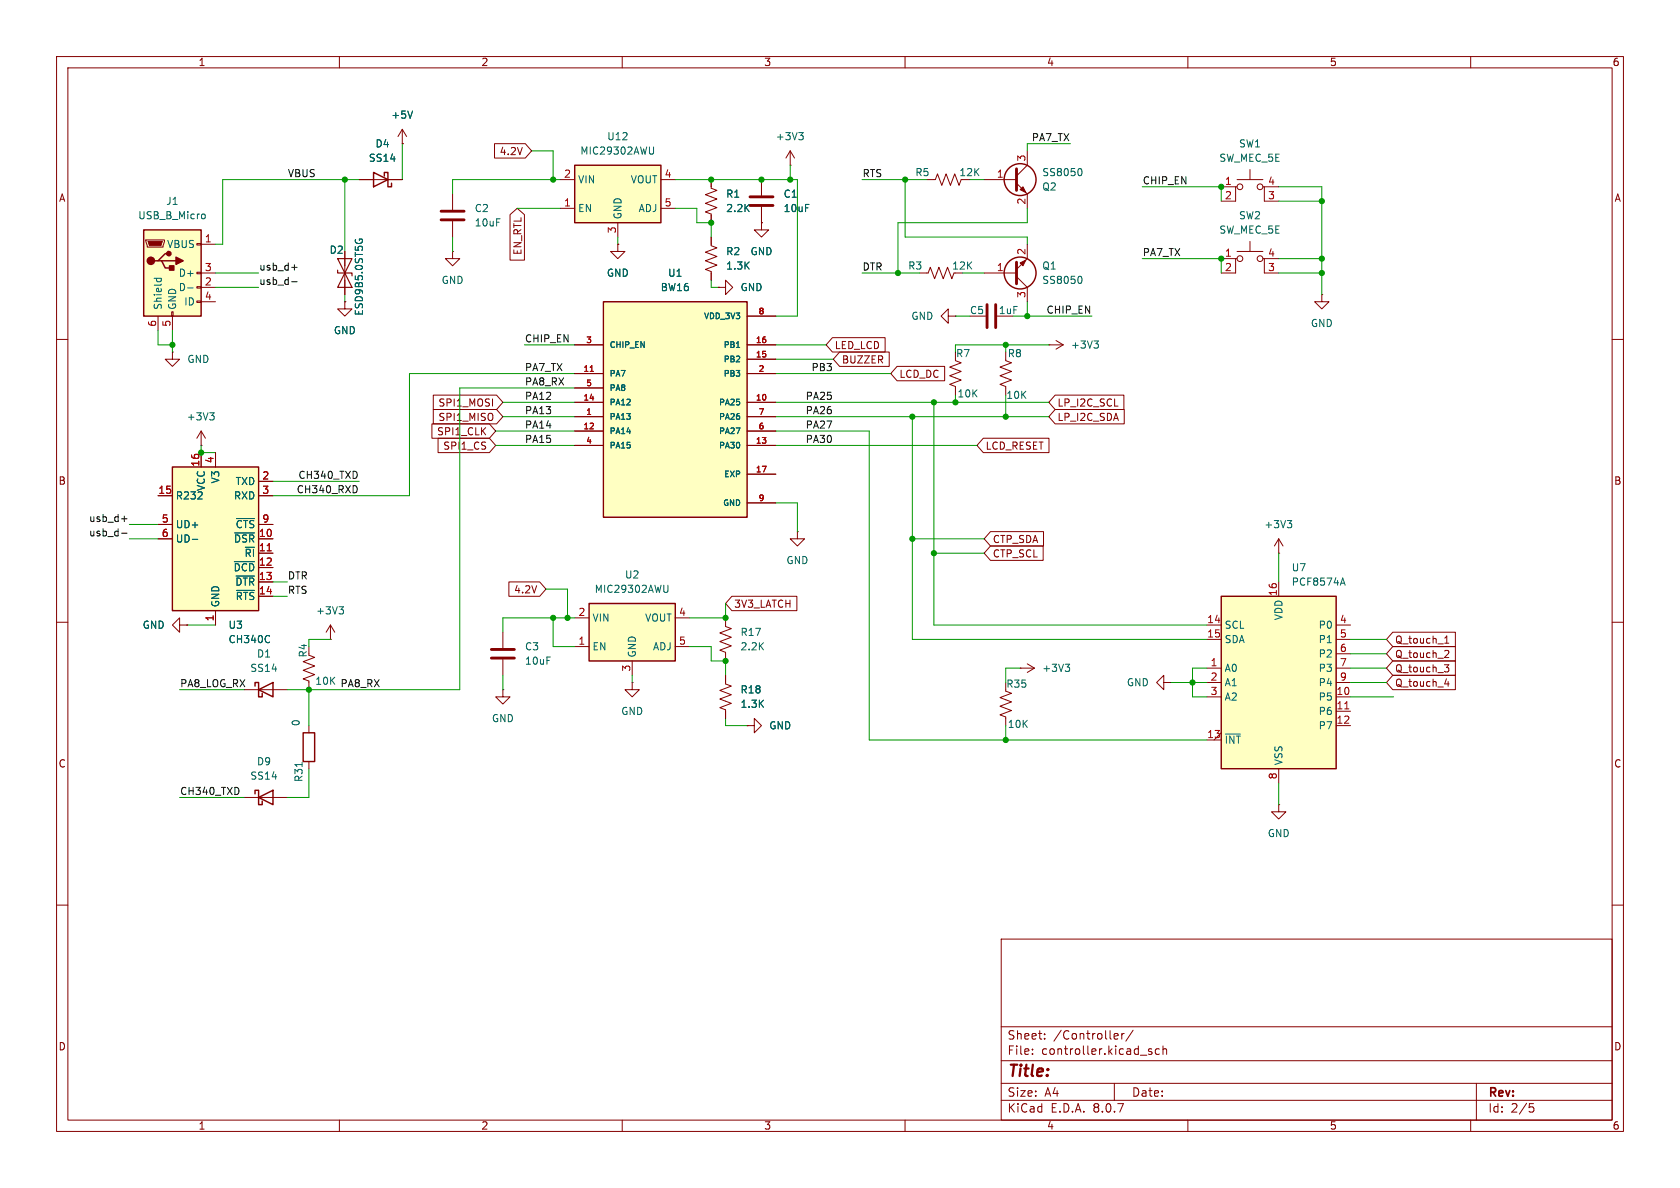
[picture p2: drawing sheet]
<svg xmlns="http://www.w3.org/2000/svg" width="297mm" height="210mm" viewBox="0 0 297 210" stroke-linecap="round" stroke-linejoin="round" font-family="sans-serif">
<g fill="none" stroke="#840000" stroke-width=".18">
<path d="M10 10h277v190h-277zM12 12h273v186h-273zM60 10v2M110 10v2M160 10v2M210 10v2M260 10v2M125.7 31.8v1.5l1 .4-2 .7 2 .8-2 .7 2 .8-2 .8 1 .3v1.6M134.6 39.4v1.2h1.3l-1.3 1.3-1.3-1.3h1.3M134.6 39.4h.1M125.7 41.9v1.5l1 .4-2 .8 2 .7-2 .8 2 .8-2 .7 1 .4v1.5M171.4 55.9h2.8"/>
<path d="M174 48.3h5.7M179.7 48.9l1.9 1.9v2.5M181.6 43.2v2.5l-1.9 1.9M215.9 45.7h2.5M218.7 45.7h-.3v2.6h-2.5M218.7 44.5h4.6M221 42.7v1.8M223.3 45.7h.2v2.6h2.6M223.5 45.7h2.6M233.7 52.1v1.2h1.2l-1.2 1.3-1.3-1.3h1.3M233.7 52.1h.1M10 60h2"/>
<path d="M30.5 62.2v1.3h1.2l-1.2 1.3-1.3-1.3h1.3M30.5 62.2h.1M168.9 63.8l1 .3-2 .8 2 .8-2 .7 2 .8-2 .7 1 .4v.3M285 60h2M10 110h2M285 110h2M205.7 120.7v-1.3l-1.2 1.3 1.2 1.2v-1.2h1.3M207 120.7h.1M10 160h2M177 166h108v32h-108zM285 160h2M60 198v2"/>
<path d="M110 198v2M160 198v2M177 194.5h108M177 191.5h108M177 187.5h108M177 181.5h108M182.5 186.3v.1M182.5 185.5v.1M184.7 183.6v.1M184.7 182.8v.1M197 191.5v3M197.2 182.7l.4 .1 .1 .3-.7 .1"/>
<path d="M197.6 183.6l-.4 .1M198.3 182.7v1M198.7 182.7l-.2 .1-.2 .2M200.3 182.1l-1.3 2M203.1 185.8l.5 .2 .1 .2-.2 .2-.5-.1M203.1 185.5h.5M205 185.5l-.5-.1-.3 .3v.4l.2 .2h.6M205.6 185.5l.2-.1 .4 .1v.9M205.6 184.9v1.5M210 198v2M260 198v2M261 191.5v6.5"/>
<path d="M270.4 195.1h.7M270.5 195.7h.4l.3 .3-.2 .5-.5 .1"/>
<circle cx="219.2" cy="45.7" r=".51"/>
<circle cx="222.8" cy="45.7" r=".51"/>
</g>
<path d="M174.5 53.8v4.1M176 53.8v4.1M179.7 46.4v3.8" fill="none" stroke="#840000" stroke-width=".51"/>
<path d="M180.3 46.5l1.1-.5-.6 1z" fill="#840000" stroke="#840000" stroke-width=".18"/>
<circle cx="180.3" cy="48.3" r="2.82" fill="none" stroke="#840000" stroke-width=".25"/>
<path d="M191 48.8a.79 .79 0 0 1 0 1.3" fill="none" stroke="#006464" stroke-width=".18"/>
<path d="M215.9 105.4h20.3v30.5h-20.3z" fill="#ffffc2"/>
<path d="M215.9 105.4h20.3v30.5h-20.3z" fill="none" stroke="#840000" stroke-width=".25"/>
<g fill="none" stroke="#840000" stroke-width=".18">
<path d="M80 34.3v2.8M80 39.1v2.8M134.6 31.8v2.7M134.6 36.6v2.8M139.7 29.2h.1M139.7 26.7l-.8 1.2M139.7 26.7v2.5M139.7 26.7l.8 1.2M163.8 31.8h1.6l.3-1.1 .8 2.1 .8-2.1 .7 2.1 .8-2.1 .7 2.1 .4-1M215.9 33h2.5M218.7 33h-.3v2.6h-2.5M218.7 31.8h4.6"/>
<path d="M221 30v1.8M223.3 33h.2v2.6h2.6M223.5 33h2.6M162.6 48.3h1.5l.4-1.1 .7 2.1 .8-2.1 .8 2.1 .7-2.1 .8 2.1 .4-1M167.6 55.9v-1.3l-1.2 1.3 1.2 1.3v-1.3h1.3M168.9 55.9h.1M35.6 78.7h.1M35.6 76.2l-.8 1.3M35.6 76.2v2.5M35.6 76.2l.7 1.3M141 94v1.3h1.2l-1.2 1.2-1.3-1.2h1.3M141 94h.1"/>
<path d="M226.1 97.8h.1M226.1 95.3v2.5M226.1 95.3l-.8 1.2M226.1 95.3l.7 1.2M213.4 118.1h2.5M213.4 110.5h2.5M213.4 113h2.5M226.1 102.9v2.5M236.2 118.1h2.6M236.2 110.5h2.6M236.2 113h2.6M236.2 115.6h2.6"/>
<path d="M132.1 128.3h1.2v-1.3l1.3 1.3-1.3 1.2v-1.2M132.1 128.3h.1M213.4 123.2h2.5M213.4 130.8h2.5M213.4 120.7h2.5M215.9 129.5l-1.3 1.3M226.1 135.9v2.5M236.2 123.2h2.6M236.2 125.7h2.6M236.2 128.3h2.6M236.2 120.7h2.6M226.1 142.2v1.3h1.2l-1.2 1.3-1.3-1.3h1.3"/>
<path d="M226.1 142.2h.1"/>
<circle cx="219.2" cy="33" r=".51"/>
<circle cx="222.8" cy="33" r=".51"/>
</g>
<path d="M237.7 125.3h.8" fill="none" stroke="#a90000" stroke-width=".18"/>
<path d="M141.2 23.4h.8l-.4 .5M141.8 23.9l.2 .3v.3l-.2 .2M37.1 73h.8l-.5 .5M37.6 73.5l.3 .2v.3l-.3 .2M227.6 92h.8l-.5 .5M228.1 92.5l.3 .2v.3l-.3 .3M237.1 103.1h.6M237.4 102.2l.4 1.2M216.6 129.8h2.7" fill="none" stroke="#006464" stroke-width=".18"/>
<path d="M78 38.9h4M78 37.3h4M132.6 36.3h4.1M132.6 34.8h4.1" fill="none" stroke="#840000" stroke-width=".51"/>
<path d="M101.6 29.2h15.2v10.2h-15.2z" fill="#ffffc2"/>
<path d="M66 30.5l2.6 1.3-2.6 1.2zM67.9 31.1v-.6h.7v2.5h.6v-.6M101.6 29.2h15.2v10.2h-15.2z" fill="none" stroke="#840000" stroke-width=".25"/>
<g fill="none" stroke="#840000" stroke-width=".18">
<path d="M63.5 31.8h7.6M71.1 25.4h.1M71.1 22.9l-.7 1.2M71.1 22.9v2.5M71.1 22.9l.8 1.2M99.1 36.8h2.5M99.1 31.8h2.5M109.2 39.4v2.5M116.8 36.8h2.6M116.8 31.8h2.6M109.2 43.2v1.3h1.3l-1.3 1.2-1.3-1.2h1.3M109.2 43.2h.1"/>
<path d="M177.8 63.8l1 .3-2 .8 2 .8-2 .7 2 .8-2 .7 1 .4v1.6M185.4 61h.1M185.4 61h2.6M186.7 60.2l1.3 .8M188 61l-1.3 .7M31.7 110.5v-1.3l-1.2 1.3 1.2 1.3v-1.3h1.3M33 110.5h.1M180.3 118.1h.1M180.3 118.1h2.6M181.6 117.3l1.3 .8M182.9 118.1l-1.3 .8M177.8 122.2l1 .4-2 .7 2 .8-2 .7 2 .8-2 .8 1 .3v.3"/>
</g>
<path d="M72.9 19.6l-.4 1.3M115.5 26v1l-.1 .2h-.3M193.4 60.3h.8l-.4 .5M193.9 60.8l.3 .2v.3l-.3 .2M188.3 117.4h.8l-.4 .5M188.9 117.9l.2 .2v.3l-.2 .3" fill="none" stroke="#006464" stroke-width=".18"/>
<path d="M30.5 82.6h15.2v25.4h-15.2z" fill="#ffffc2"/>
<g fill="none" stroke="#840000" stroke-width=".25">
<path d="M30.5 82.6h15.2v25.4h-15.2z"/>
<circle cx="180.3" cy="31.7" r="2.82"/>
</g>
<g fill="none" stroke="#840000" stroke-width=".18">
<path d="M174 31.8h5.7M179.7 32.4l1.9 1.9v2.5M181.6 26.7v2.5l-1.9 1.9M61 53.3v1.3h1.2l-1.2 1.3-1.3-1.3h1.3M61 53.3h.1M61 44.5v7.6M27.9 95.3h2.6M27.9 87.6h2.6M27.9 92.7h2.6M35.6 80v2.6M38.1 80v2.6M45.7 95.3h2.6"/>
<path d="M45.7 97.8h2.6M45.7 87.6h2.6M45.7 85.1h2.6M45.7 92.7h2.6M38.1 108v2.5M45.7 100.3h2.6M45.7 102.9h2.6M45.7 105.4h2.6M58.4 113h.1M58.4 110.5l-.7 1.3M58.4 110.5v2.5M58.4 110.5l.8 1.3"/>
<path d="M128.3 119.4v1.5l1 .4-2 .7 2 .8-2 .8 2 .7-2 .8 1 .4v1.5"/>
</g>
<g fill="none" stroke="#006464" stroke-width=".18">
<path d="M191 29.8a.79 .79 0 0 1 0 1.3M62.9 42.3l-.1 .3M63.5 42.5v-.2h.5l.1 .3M34 95.3h1M41.4 99.3h3.6M41.5 94.2h3.5M41.8 91.7h3.2M41.7 101.8h3.3M41.8 104.4h3.2M47.6 112.4l.1 .1M47.7 113.5h-.1M59.9 107.3h.8l-.4 .4"/>
<path d="M60.5 107.7l.2 .3v.3l-.2 .2"/>
</g>
<path d="M47.2 97.4h.8" fill="none" stroke="#a90000" stroke-width=".18"/>
<path d="M59.7 45.7h2.5l-1.2 2.6zM59.7 47.8v.5h2.5v.5M61 48.3l1.2 2.5h-2.5z" fill="none" stroke="#840000" stroke-width=".2"/>
<path d="M179.7 29.8v3.9" fill="none" stroke="#840000" stroke-width=".51"/>
<path d="M180.3 33.5l.5-.5 .6 1z" fill="#840000" stroke="#840000" stroke-width=".18"/>
<path d="M25.4 40.6h10.2v15.3h-10.2z" fill="#ffffc2"/>
<path d="M25.4 40.6h10.2v15.3h-10.2zM27.9 46.1h.7l.6 1.3h1.3M28.6 46.1h2.5M29.8 44.8h-.6l-1.3 1.3h-.6" fill="none" stroke="#840000" stroke-width=".25"/>
<g fill="#840000" stroke="#840000" stroke-width=".25">
<path d="M31.1 45.5l1.3 .6-1.3 .6z"/>
<path d="M30 47h.7v.8h-.7z"/>
<circle cx="26.7" cy="46.1" r=".63"/>
<circle cx="29.8" cy="44.8" r=".38"/>
</g>
<g fill="none" stroke="#840000" stroke-width=".18">
<path d="M25.8 42.4h3.3v.3l-.3 1h-2.8zM27.9 55.9v2.5M30.4 55.1h.2v.8h-.2zM30.5 55.9v2.5M34.8 53.2h.8v.3h-.8zM34.8 50.7h.8v.2h-.8zM34.8 48.1h.8v.3h-.8zM34.8 43.1h.8v.2h-.8zM35.6 43.2h2.5M35.6 50.8h2.5M35.6 48.3h2.5M35.6 53.3h2.5"/>
<path d="M80 44.5v1.2h1.3l-1.3 1.3-1.3-1.3h1.3M80 44.5h.1"/>
</g>
<path d="M26.2 42.7h2.5l-.3 .7h-2z" fill="#840000" stroke="#840000" stroke-width=".18"/>
<path d="M35.9 37.8l.3 .1 .1 .2-.1 .5-.3 .1M27.2 49.2h1.3M27.7 49.2v.4M28.5 49.2v.4M33.2 50.9h.9" fill="none" stroke="#006464" stroke-width=".18"/>
<path d="M106.7 53.3h25.4v38.1h-25.4z" fill="#ffffc2"/>
<path d="M106.7 53.3h25.4v38.1h-25.4zM45.1 121.3v-.6h.6v2.5h.7v-.6M45.7 121.9l2.6-1.2v2.5zM53.6 129.5h2v5.1h-2zM45.1 140.3v-.6h.6v2.5h.7v-.6M45.7 141l2.6-1.3v2.5z" fill="none" stroke="#840000" stroke-width=".25"/>
<g fill="none" stroke="#840000" stroke-width=".18">
<path d="M127 50.8h1.3v-1.3l1.2 1.3-1.2 1.3v-1.3M127 50.8h.1M132.1 55.9h5.1M101.6 73.7h5.1M101.6 71.1h5.1M101.6 66h5.1M101.6 76.2h5.1M101.6 78.7h5.1M101.6 61h5.1M101.6 68.6h5.1M132.1 73.7h5.1M132.1 71.1h5.1"/>
<path d="M132.1 66h5.1M132.1 76.2h5.1M132.1 78.7h5.1M132.1 63.5h5.1M132.1 61h5.1M132.1 83.8h5.1M132.1 88.9h5.1M54.6 115.8l1 .4-2 .8 2 .7-2 .8 2 .8-2 .7 1 .4v1.5M88.9 111.8v2.8M88.9 116.6v2.8M128.3 109.2v1.5l1 .4-2 .8 2 .7-2 .8 2 .8-2 .7 1 .4v1.5M43.2 121.9h7.6"/>
<path d="M54.6 128.3v1.2M54.6 134.6v1.3M88.9 121.9v1.3h1.3l-1.3 1.3-1.3-1.3h1.3M88.9 121.9h.1M111.8 120.7v1.2h1.2l-1.2 1.3-1.3-1.3h1.3M111.8 120.7h.1M43.2 141h7.6"/>
</g>
<path d="M104.3 65.7h.6" fill="none" stroke="#a90000" stroke-width=".18"/>
<path d="M130.2 61.4h.6M53.4 134.8v.7" fill="none" stroke="#006464" stroke-width=".18"/>
<path d="M86.9 116.3h4M86.9 114.8h4" fill="none" stroke="#840000" stroke-width=".51"/>
<path d="M104.1 106.7h15.3v10.1h-15.3z" fill="#ffffc2"/>
<path d="M104.1 106.7h15.3v10.1h-15.3z" fill="none" stroke="#840000" stroke-width=".25"/>
<g fill="none" stroke="#840000" stroke-width=".18">
<path d="M63.5 31.8h2.5M68.6 31.8h2.5M71.1 25.4h.1M87.4 25.4h5.5l1.1 1.3-1.1 1.2h-5.5zM90.2 37.9l1.2-1.1 1.3 1.1v8.1h-2.5zM125.7 31.8v1.2M125.7 38.1v1.3M134.6 39.4h.1M134.6 31.8v2.7M134.6 36.6v2.8M61 53.3h.1M61 44.5v2.5"/>
<path d="M61 49.5v2.6M109.2 43.2h.1M125.7 41.9v1.3M125.7 48.3v1.2M127 50.8h.1M132.1 55.9h5.1M147.2 59.7h9.3v2.5h-9.3l-1.2-1.2zM76.4 74.9h10.1l1.1 1.3-1.1 1.3h-10.1zM76.6 69.8h11.2l1.1 1.3-1.1 1.3h-11.2zM76.6 72.4h11.2l1.1 1.3-1.1 1.2h-11.2zM77.4 77.5h9.1l1.1 1.2-1.1 1.3h-9.1zM101.6 73.7h5.1"/>
<path d="M101.6 71.1h5.1M101.6 66h5.1M101.6 76.2h5.1M101.6 78.7h5.1M101.6 61h5.1M101.6 68.6h5.1M132.1 73.7h5.1M132.1 71.1h5.1M132.1 66h5.1M132.1 76.2h5.1M132.1 78.7h5.1M132.1 63.5h5.1"/>
<path d="M132.1 61h5.1M148.4 62.2h8.8v2.6h-8.8l-1.1-1.3zM158.6 64.8h8.4v2.5h-8.4l-1.1-1.3zM173.8 77.5h11.6v2.5h-11.6l-1.1-1.3zM186.5 69.8h12.2v2.6h-12.2l-1.1-1.3zM186.5 72.4h12.3v2.5h-12.3l-1.1-1.2zM27.9 95.3h2.6M27.9 87.6h2.6M27.9 92.7h2.6M35.6 80v2.6M38.1 80v2.6M45.7 95.3h2.6"/>
<path d="M45.7 97.8h2.6M45.7 87.6h2.6M45.7 85.1h2.6M45.7 92.7h2.6M132.1 83.8h5.1M132.1 88.9h5.1M175.1 94h9.4v2.5h-9.4l-1.1-1.2zM175.1 96.5h9.3v2.6h-9.3l-1.1-1.3zM33 110.5h.1M38.1 108v2.5M45.7 100.3h2.6M45.7 102.9h2.6"/>
<path d="M45.7 105.4h2.6M90 102.9h5.4l1.1 1.2-1.1 1.3h-5.4zM101.6 114.3h2.5M101.6 109.2h2.5M111.8 116.8v2.6M119.4 114.3h2.5M119.4 109.2h2.5M128.3 119.4v1.3M129.4 105.4h11.5v2.6h-11.5l-1.1-1.3zM246.2 114.3h11.1v2.5h-11.1l-1.1-1.2zM246.2 111.8h11.1v2.5h-11.1l-1.1-1.3zM246.2 116.8h11.1v2.6h-11.1l-1.1-1.3z"/>
<path d="M246.2 119.4h11.1v2.5h-11.1l-1.1-1.2zM255.3 117.5h.8l-.4 .5 .4 .1v.4l-.2 .3h-.4M255.4 113.7h.7M255.4 112.8l.4-.4v1.3M255.6 115h.4l.1 .3-.8 .9h.8M128.3 125.7v1.3M132.1 128.3h.1M255.4 120.9h.8M256 120.5v.8"/>
</g>
<g fill="none" stroke="#006464" stroke-width=".18">
<path d="M72.9 19.6l-.4 1.3M62.9 42.3l-.1 .3M63.5 42.5v-.2h.5l.1 .3M130.2 61.4h.6M34 95.3h1M41.4 99.3h3.6M41.5 94.2h3.5M41.8 91.7h3.2M41.7 101.8h3.3M41.8 104.4h3.2M47.6 112.4l.1 .1M47.7 113.5h-.1"/>
<path d="M118.1 103.4v1.1l-.1 .2h-.4"/>
</g>
<path d="M51.6 47.3h.9M51.6 49.8h.9M21.5 91.7h1M21.5 94.3h1M63.1 86.1v.7" fill="none" stroke="#0f0f0f" stroke-width=".18"/>
<g fill="none" stroke="#009600" stroke-width=".18">
<path d="M61 31.8v12.7M63.5 31.8h-24.1v11.4h-1.3M71.1 25.4v6.4M91.4 36.8h7.7M94 26.7h3.8v5.1M99.1 31.8h-19.1v2.5M119.4 31.8h21.6v24.1h-3.8M119.4 36.8h3.8v2.6h2.5v2.5M139.7 29.2v2.6M152.4 31.8h11.4M160 31.8v10.1h21.6v1.3M171.4 31.8h2.6"/>
<path d="M181.6 36.8v2.6h-22.9v8.9M189.2 25.4h-7.6v1.3M201.9 33h14v2.6M226.1 33h7.6v19.1M226.1 35.6h7.6M27.9 58.4v2.6h2.6M30.5 58.4v3.8M38.1 48.3h7.6M38.1 50.8h7.6M61 52.1v1.2M80 41.9v2.6M109.2 41.9v1.3"/>
<path d="M125.7 49.5v1.3h1.3M152.4 48.3h10.2M168.9 55.9h2.5M170.2 48.3h3.8M179.1 55.9h13.9M181.6 53.3v2.6M201.9 45.7h14v2.6M226.1 48.3h7.6M226.1 45.7h7.6M35.6 78.7v1.3h2.5M87.6 78.7h14M87.6 76.2h14"/>
<path d="M88.9 71.1h12.7M88.9 73.7h12.7M92.7 61h8.9M101.6 66h-29.2v21.6h-24.1M101.6 68.6h-20.3v53.3h-30.5M137.2 61h8.8M137.2 71.1h48.2M137.2 73.7h48.2M137.2 76.2h16.5v54.6h59.7M137.2 78.7h35.5M137.2 66h20.3M137.2 63.5h10.1"/>
<path d="M161.3 73.7v39.3h52.1M165.1 71.1v39.4h48.3M168.9 69.9v1.2M177.8 61v1.2M177.8 69.9v3.8M185.4 61h-16.5v1.2M22.9 92.7h5M22.9 95.3h5M48.3 85.1h15.2M137.2 88.9h3.8v5.1M161.3 95.3h12.7M165.1 97.8h8.9"/>
<path d="M226.1 97.8v5.1M33 110.5h5.1M48.3 105.4h2.5M48.3 102.9h2.5M58.4 113h-3.8v1.3M88.9 119.4v2.5M96.5 104.1h3.8v5.1M97.8 109.2v5.1h3.8M101.6 109.2h-12.7v2.6M111.8 119.4v1.3M121.9 114.3h3.8v2.5h2.6v2.6M128.3 106.7v2.5h-6.4"/>
<path d="M180.3 118.1h-2.5v2.6M213.4 118.1h-2.6v5.1h2.6M238.8 118.1h6.3M238.8 113h6.3M238.8 115.6h6.3M31.7 121.9h11.5M54.6 121.9v6.4M54.6 135.9v5.1h-3.8M128.3 127v1.3h3.8M177.8 128.3v2.5M207 120.7h6.4M226.1 138.4v3.8"/>
<path d="M238.8 120.7h6.3M238.8 123.2h7.6M31.7 141h11.5"/>
</g>
<path d="M104.3 65.7h.6M47.2 97.4h.8" fill="none" stroke="#a90000" stroke-width=".18"/>
<g fill="#009600" stroke="#009600" stroke-width=".18">
<circle cx="177.8" cy="130.8" r=".46"/>
<circle cx="161.3" cy="95.3" r=".46"/>
<circle cx="165.1" cy="97.8" r=".46"/>
<circle cx="233.7" cy="45.7" r=".46"/>
<circle cx="233.7" cy="48.3" r=".46"/>
<circle cx="210.8" cy="120.7" r=".46"/>
<circle cx="158.7" cy="48.3" r=".46"/>
<circle cx="160" cy="31.8" r=".46"/>
<circle cx="139.7" cy="31.8" r=".46"/>
<circle cx="177.8" cy="61" r=".46"/>
<circle cx="177.8" cy="73.7" r=".46"/>
<circle cx="215.9" cy="45.7" r=".46"/>
<circle cx="233.7" cy="35.6" r=".46"/>
<circle cx="168.9" cy="71.1" r=".46"/>
<circle cx="161.3" cy="73.7" r=".46"/>
<circle cx="165.1" cy="71.1" r=".46"/>
<circle cx="181.6" cy="55.9" r=".46"/>
<circle cx="215.9" cy="33" r=".46"/>
<circle cx="61" cy="31.8" r=".46"/>
<circle cx="35.6" cy="80" r=".46"/>
<circle cx="30.5" cy="61" r=".46"/>
<circle cx="125.7" cy="31.8" r=".46"/>
<circle cx="134.6" cy="31.8" r=".46"/>
<circle cx="97.8" cy="31.8" r=".46"/>
<circle cx="125.7" cy="39.4" r=".46"/>
<circle cx="54.6" cy="121.9" r=".46"/>
<circle cx="128.3" cy="109.2" r=".46"/>
<circle cx="97.8" cy="109.2" r=".46"/>
<circle cx="100.3" cy="109.2" r=".46"/>
<circle cx="128.3" cy="116.8" r=".46"/>
</g>
<text font-size="2.8" fill="#840000" x="178" y="190.9">Title:</text>
<g font-size="2.1" fill="#840000">
<text x="178" y="184">Sheet:</text>
<text x="186.2" y="184">/Controller/</text>
<text x="178" y="186.7">File:</text>
<text x="184.1" y="186.7">controller.kicad_sch</text>
<text x="178" y="196.9">KiCad</text>
<text x="178" y="194.1">Size:</text>
<text x="184.7" y="194.1">A4</text>
<text x="185.7" y="196.9">E.D.A.</text>
<text x="193.3" y="196.9">8.0.7</text>
<text x="200" y="194.1">Date:</text>
<text x="263" y="194.3">Rev:</text>
<text x="263" y="196.9">Id:</text>
<text x="267.1" y="196.9">2/5</text>
</g>
<g font-size="1.8" fill="#840000">
<text x="35" y="11.9">1</text>
<text x="85" y="11.9">2</text>
<text x="135" y="11.9">3</text>
<text x="185" y="11.9">4</text>
<text x="235" y="11.9">5</text>
<text x="285" y="11.9">6</text>
<text x="88.2" y="27.6">4.2V</text>
<text x="10.3" y="35.9">A</text>
<text x="285.3" y="35.9">A</text>
<text x="92.4" y="45.2" transform="rotate(-90 92.4 45.2)">EN_RTL</text>
<text x="147.5" y="61.9">LED_LCD</text>
<text x="148.7" y="64.5">BUZZER</text>
<text x="158.9" y="67">LCD_DC</text>
<text x="77.2" y="77.2">SPI1_CLK</text>
<text x="77.4" y="72.1">SPI1_MOSI</text>
<text x="77.4" y="74.6">SPI1_MISO</text>
<text x="186.8" y="72.1">LP_I2C_SCL</text>
<text x="186.8" y="74.6">LP_I2C_SDA</text>
<text x="78.3" y="79.7">SPI1_CS</text>
<text x="174.1" y="79.7">LCD_RESET</text>
<text x="10.3" y="85.9">B</text>
<text x="285.3" y="85.9">B</text>
<text x="175.4" y="96.2">CTP_SDA</text>
<text x="175.4" y="98.7">CTP_SCL</text>
<text x="90.8" y="105.1">4.2V</text>
<text x="129.7" y="107.6">3V3_LATCH</text>
<text x="246.5" y="114">Q_touch_1</text>
<text x="246.5" y="116.5">Q_touch_2</text>
<text x="246.5" y="119.1">Q_touch_3</text>
<text x="246.5" y="121.6">Q_touch_4</text>
<text x="10.3" y="135.9">C</text>
<text x="285.3" y="135.9">C</text>
<text x="10.3" y="185.9">D</text>
<text x="285.3" y="185.9">D</text>
<text x="35" y="199.9">1</text>
<text x="85" y="199.9">2</text>
<text x="135" y="199.9">3</text>
<text x="185" y="199.9">4</text>
<text x="235" y="199.9">5</text>
<text x="285" y="199.9">6</text>
</g>
<g font-size="1.8" fill="#006464">
<text x="69.1" y="21.2">+5V</text>
<text x="65.1" y="28.8">SS14</text>
<text x="66.3" y="26.3">D4</text>
<text x="102.5" y="27.5">MIC29302AWU</text>
<text x="107.2" y="25">U12</text>
<text x="137.1" y="25">+3V3</text>
<text x="215.5" y="28.8">SW_MEC_5E</text>
<text x="218.9" y="26.3">SW1</text>
<text x="102.1" y="32.6">VIN</text>
<text x="111.4" y="32.6">VOUT</text>
<text x="128.3" y="35.2">R1</text>
<text x="138.4" y="35.2">C1</text>
<text x="161.7" y="31.3">R5</text>
<text x="169.5" y="31.3">12K</text>
<text x="184.2" y="33.9">Q2</text>
<text x="184.2" y="31.3">SS8050</text>
<text x="24.3" y="39">USB_B_Micro</text>
<text x="29.3" y="36.4">J1</text>
<text x="83.8" y="37.7">C2</text>
<text x="83.8" y="40.2">10uF</text>
<text x="102.1" y="37.7">EN</text>
<text x="110.1" y="38.9" transform="rotate(-90 110.1 38.9)">GND</text>
<text x="112.8" y="37.7">ADJ</text>
<text x="128.3" y="37.7">2.2K</text>
<text x="138.4" y="37.7">10uF</text>
<text x="215.5" y="41.5">SW_MEC_5E</text>
<text x="218.9" y="39">SW2</text>
<text x="29.4" y="44">VBUS</text>
<text x="58.2" y="45.1">D2</text>
<text x="128.3" y="45.3">R2</text>
<text x="128.3" y="47.9">1.3K</text>
<text x="132.6" y="45.3">GND</text>
<text x="160.5" y="47.9">R3</text>
<text x="168.2" y="47.9">12K</text>
<text x="184.2" y="47.9">Q1</text>
<text x="31.5" y="51.7">D-</text>
<text x="31.5" y="49.1">D+</text>
<text x="78" y="50.4">GND</text>
<text x="107.2" y="49.1">GND</text>
<text x="116.7" y="51.7">BW16</text>
<text x="118" y="49.1">U1</text>
<text x="130.8" y="51.7">GND</text>
<text x="184.2" y="50.4">SS8050</text>
<text x="28.8" y="54.9" transform="rotate(-90 28.8 54.9)">Shield</text>
<text x="31.3" y="54.9" transform="rotate(-90 31.3 54.9)">GND</text>
<text x="32.5" y="54.2">ID</text>
<text x="58.9" y="59.3">GND</text>
<text x="64.4" y="55.9" transform="rotate(-90 64.4 55.9)">ESD9B5.0ST5G</text>
<text x="161" y="56.7">GND</text>
<text x="171.4" y="55.7">C5</text>
<text x="176.5" y="55.7">1uF</text>
<text x="231.6" y="58">GND</text>
<text x="33" y="64.4">GND</text>
<text x="168.9" y="63.3">R7</text>
<text x="178.1" y="63.3">R8</text>
<text x="189.2" y="61.8">+3V3</text>
<text x="169.2" y="70.5">10K</text>
<text x="177.8" y="70.7">10K</text>
<text x="32.9" y="74.5">+3V3</text>
<text x="31" y="88.5">R232</text>
<text x="36.4" y="86.9" transform="rotate(-90 36.4 86.9)">VCC</text>
<text x="39" y="85.6" transform="rotate(-90 39 85.6)">V3</text>
<text x="41.3" y="88.5">RXD</text>
<text x="41.6" y="86">TXD</text>
<text x="31" y="93.6">UD+</text>
<text x="41.6" y="93.6">~{CTS}</text>
<text x="223.4" y="93.6">+3V3</text>
<text x="31" y="96.1">UD-</text>
<text x="41.2" y="101.2">~{DCD}</text>
<text x="41.3" y="96.1">~{DSR}</text>
<text x="43.1" y="98.7">~{RI}</text>
<text x="138.9" y="99.9">GND</text>
<text x="228.3" y="101.2">U7</text>
<text x="39" y="107.4" transform="rotate(-90 39 107.4)">GND</text>
<text x="41.5" y="103.7">~{DTR}</text>
<text x="41.6" y="106.3">~{RTS}</text>
<text x="105" y="105">MIC29302AWU</text>
<text x="110.4" y="102.5">U2</text>
<text x="228.3" y="103.7">PCF8574A</text>
<text x="25.1" y="111.4">GND</text>
<text x="40.3" y="111.4">U3</text>
<text x="40.3" y="113.9">CH340C</text>
<text x="55.8" y="108.8">+3V3</text>
<text x="104.6" y="110.1">VIN</text>
<text x="114" y="110.1">VOUT</text>
<text x="130.8" y="112.6">R17</text>
<text x="216.4" y="111.4">SCL</text>
<text x="216.4" y="113.9">SDA</text>
<text x="226.9" y="109.7" transform="rotate(-90 226.9 109.7)">VDD</text>
<text x="233" y="111.4">P0</text>
<text x="233" y="113.9">P1</text>
<text x="44.2" y="119">SS14</text>
<text x="45.3" y="116.4">D1</text>
<text x="54.5" y="116.3" transform="rotate(-90 54.5 116.3)">R4</text>
<text x="92.7" y="115.2">C3</text>
<text x="92.7" y="117.7">10uF</text>
<text x="104.6" y="115.2">EN</text>
<text x="112.6" y="116.3" transform="rotate(-90 112.6 116.3)">GND</text>
<text x="115.3" y="115.2">ADJ</text>
<text x="130.8" y="115.2">2.2K</text>
<text x="184.2" y="119">+3V3</text>
<text x="216.4" y="119">A0</text>
<text x="233" y="116.4">P2</text>
<text x="233" y="119">P3</text>
<text x="55.6" y="121.3">10K</text>
<text x="130.8" y="122.8">R18</text>
<text x="130.8" y="125.3">1.3K</text>
<text x="177.8" y="121.8">R35</text>
<text x="199.1" y="121.5">GND</text>
<text x="216.4" y="121.5">A1</text>
<text x="216.4" y="124.1">A2</text>
<text x="233" y="124.1">P5</text>
<text x="233" y="121.5">P4</text>
<text x="53.2" y="128.5" transform="rotate(-90 53.2 128.5)">0</text>
<text x="86.9" y="127.9">GND</text>
<text x="109.7" y="126.6">GND</text>
<text x="135.9" y="129.1">GND</text>
<text x="178.1" y="128.9">10K</text>
<text x="216.4" y="131.7">~{INT}</text>
<text x="233" y="126.6">P6</text>
<text x="233" y="129.1">P7</text>
<text x="45.3" y="135.5">D9</text>
<text x="226.9" y="135.4" transform="rotate(-90 226.9 135.4)">VSS</text>
<text x="44.2" y="138">SS14</text>
<text x="53.7" y="138.3" transform="rotate(-90 53.7 138.3)">R31</text>
<text x="224" y="148.2">GND</text>
</g>
<g font-size="1.8" fill="#a90000">
<text x="181.4" y="28.6" transform="rotate(-90 181.4 28.6)">3</text>
<text x="99.6" y="31.5">2</text>
<text x="117.4" y="31.5">4</text>
<text x="176.1" y="31.5">1</text>
<text x="216.5" y="32.8">1</text>
<text x="216.5" y="35.3">2</text>
<text x="224.1" y="35.3">3</text>
<text x="224.1" y="32.8">4</text>
<text x="99.6" y="36.6">1</text>
<text x="109" y="41.3" transform="rotate(-90 109 41.3)">3</text>
<text x="117.4" y="36.6">5</text>
<text x="181.4" y="36.3" transform="rotate(-90 181.4 36.3)">2</text>
<text x="36.1" y="42.9">1</text>
<text x="181.4" y="45.2" transform="rotate(-90 181.4 45.2)">2</text>
<text x="216.5" y="45.5">1</text>
<text x="224.1" y="45.5">4</text>
<text x="36.1" y="50.5">2</text>
<text x="36.1" y="48">3</text>
<text x="36.1" y="53.1">4</text>
<text x="176.1" y="48">1</text>
<text x="181.4" y="52.8" transform="rotate(-90 181.4 52.8)">3</text>
<text x="216.5" y="48">2</text>
<text x="224.1" y="48">3</text>
<text x="27.7" y="57.9" transform="rotate(-90 27.7 57.9)">6</text>
<text x="30.2" y="57.9" transform="rotate(-90 30.2 57.9)">5</text>
<text x="35.3" y="82.6" transform="rotate(-90 35.3 82.6)">16</text>
<text x="37.8" y="82" transform="rotate(-90 37.8 82)">4</text>
<text x="27.9" y="87.4">15</text>
<text x="46.3" y="84.8">2</text>
<text x="46.3" y="87.4">3</text>
<text x="28.5" y="92.5">5</text>
<text x="28.5" y="95">6</text>
<text x="45.7" y="95">10</text>
<text x="46.3" y="92.5">9</text>
<text x="45.7" y="97.5">11</text>
<text x="45.7" y="100.1">12</text>
<text x="45.7" y="102.6">13</text>
<text x="45.7" y="105.2">14</text>
<text x="225.8" y="105.5" transform="rotate(-90 225.8 105.5)">16</text>
<text x="37.8" y="109.9" transform="rotate(-90 37.8 109.9)">1</text>
<text x="102.2" y="109">2</text>
<text x="119.9" y="109">4</text>
<text x="213.3" y="110.2">14</text>
<text x="213.3" y="112.8">15</text>
<text x="236.8" y="110.2">4</text>
<text x="236.8" y="112.8">5</text>
<text x="102.2" y="114">1</text>
<text x="111.5" y="118.8" transform="rotate(-90 111.5 118.8)">3</text>
<text x="119.9" y="114">5</text>
<text x="213.9" y="117.9">1</text>
<text x="236.8" y="115.3">6</text>
<text x="236.8" y="117.9">7</text>
<text x="213.9" y="120.4">2</text>
<text x="213.9" y="122.9">3</text>
<text x="236.2" y="122.9">10</text>
<text x="236.2" y="125.5">11</text>
<text x="236.8" y="120.4">9</text>
<text x="213.3" y="130.6">13</text>
<text x="236.2" y="128">12</text>
<text x="225.8" y="137.9" transform="rotate(-90 225.8 137.9)">8</text>
</g>
<g font-size="1.8" fill="#0f0f0f">
<text x="182.3" y="25.1">PA7_TX</text>
<text x="50.8" y="31.4">VBUS</text>
<text x="152.4" y="31.4">RTS</text>
<text x="201.9" y="32.7">CHIP_EN</text>
<text x="45.7" y="47.9">usb_d+</text>
<text x="152.4" y="47.9">DTR</text>
<text x="201.9" y="45.4">PA7_TX</text>
<text x="45.7" y="50.5">usb_d-</text>
<text x="184.9" y="55.5">CHIP_EN</text>
<text x="92.7" y="60.6">CHIP_EN</text>
<text x="92.7" y="65.7">PA7_TX</text>
<text x="143.4" y="65.7">PB3</text>
<text x="92.7" y="68.2">PA8_RX</text>
<text x="92.7" y="70.8">PA12</text>
<text x="142.3" y="70.8">PA25</text>
<text x="92.7" y="73.3">PA13</text>
<text x="92.7" y="75.9">PA14</text>
<text x="142.3" y="75.9">PA27</text>
<text x="142.3" y="73.3">PA26</text>
<text x="92.7" y="78.4">PA15</text>
<text x="142.3" y="78.4">PA30</text>
<text x="52.4" y="87.3">CH340_RXD</text>
<text x="52.7" y="84.7">CH340_TXD</text>
<text x="15.6" y="92.4">usb_d+</text>
<text x="15.6" y="94.9">usb_d-</text>
<text x="50.8" y="102.5">DTR</text>
<text x="50.8" y="105.1">RTS</text>
<text x="31.7" y="121.6">PA8_LOG_RX</text>
<text x="60.1" y="121.6">PA8_RX</text>
<text x="31.7" y="140.6">CH340_TXD</text>
</g>
<g font-size="1.4" fill="#006464">
<text x="124.3" y="56.6">VDD_3V3</text>
<text x="107.7" y="61.7">CHIP_EN</text>
<text x="127.8" y="64.2">PB2</text>
<text x="127.8" y="61.7">PB1</text>
<text x="107.7" y="66.8">PA7</text>
<text x="107.7" y="71.9">PA12</text>
<text x="107.7" y="69.3">PA8</text>
<text x="127" y="71.9">PA25</text>
<text x="127.8" y="66.8">PB3</text>
<text x="107.7" y="74.4">PA13</text>
<text x="107.7" y="76.9">PA14</text>
<text x="127" y="76.9">PA27</text>
<text x="127" y="74.4">PA26</text>
<text x="107.7" y="79.5">PA15</text>
<text x="127" y="79.5">PA30</text>
<text x="127.7" y="89.6">GND</text>
<text x="127.9" y="84.6">EXP</text>
</g>
<g font-size="1.4" fill="#a90000">
<text x="134" y="55.6">8</text>
<text x="103" y="65.8">11</text>
<text x="103.5" y="60.7">3</text>
<text x="133.5" y="63.2">15</text>
<text x="133.5" y="60.7">16</text>
<text x="134" y="65.8">2</text>
<text x="103" y="70.9">14</text>
<text x="103.5" y="68.3">5</text>
<text x="133.5" y="70.9">10</text>
<text x="103" y="75.9">12</text>
<text x="103.5" y="73.4">1</text>
<text x="134" y="75.9">6</text>
<text x="134" y="73.4">7</text>
<text x="103.5" y="78.5">4</text>
<text x="133.5" y="78.5">13</text>
<text x="133.5" y="83.6">17</text>
<text x="134" y="88.6">9</text>
</g>
</svg>
